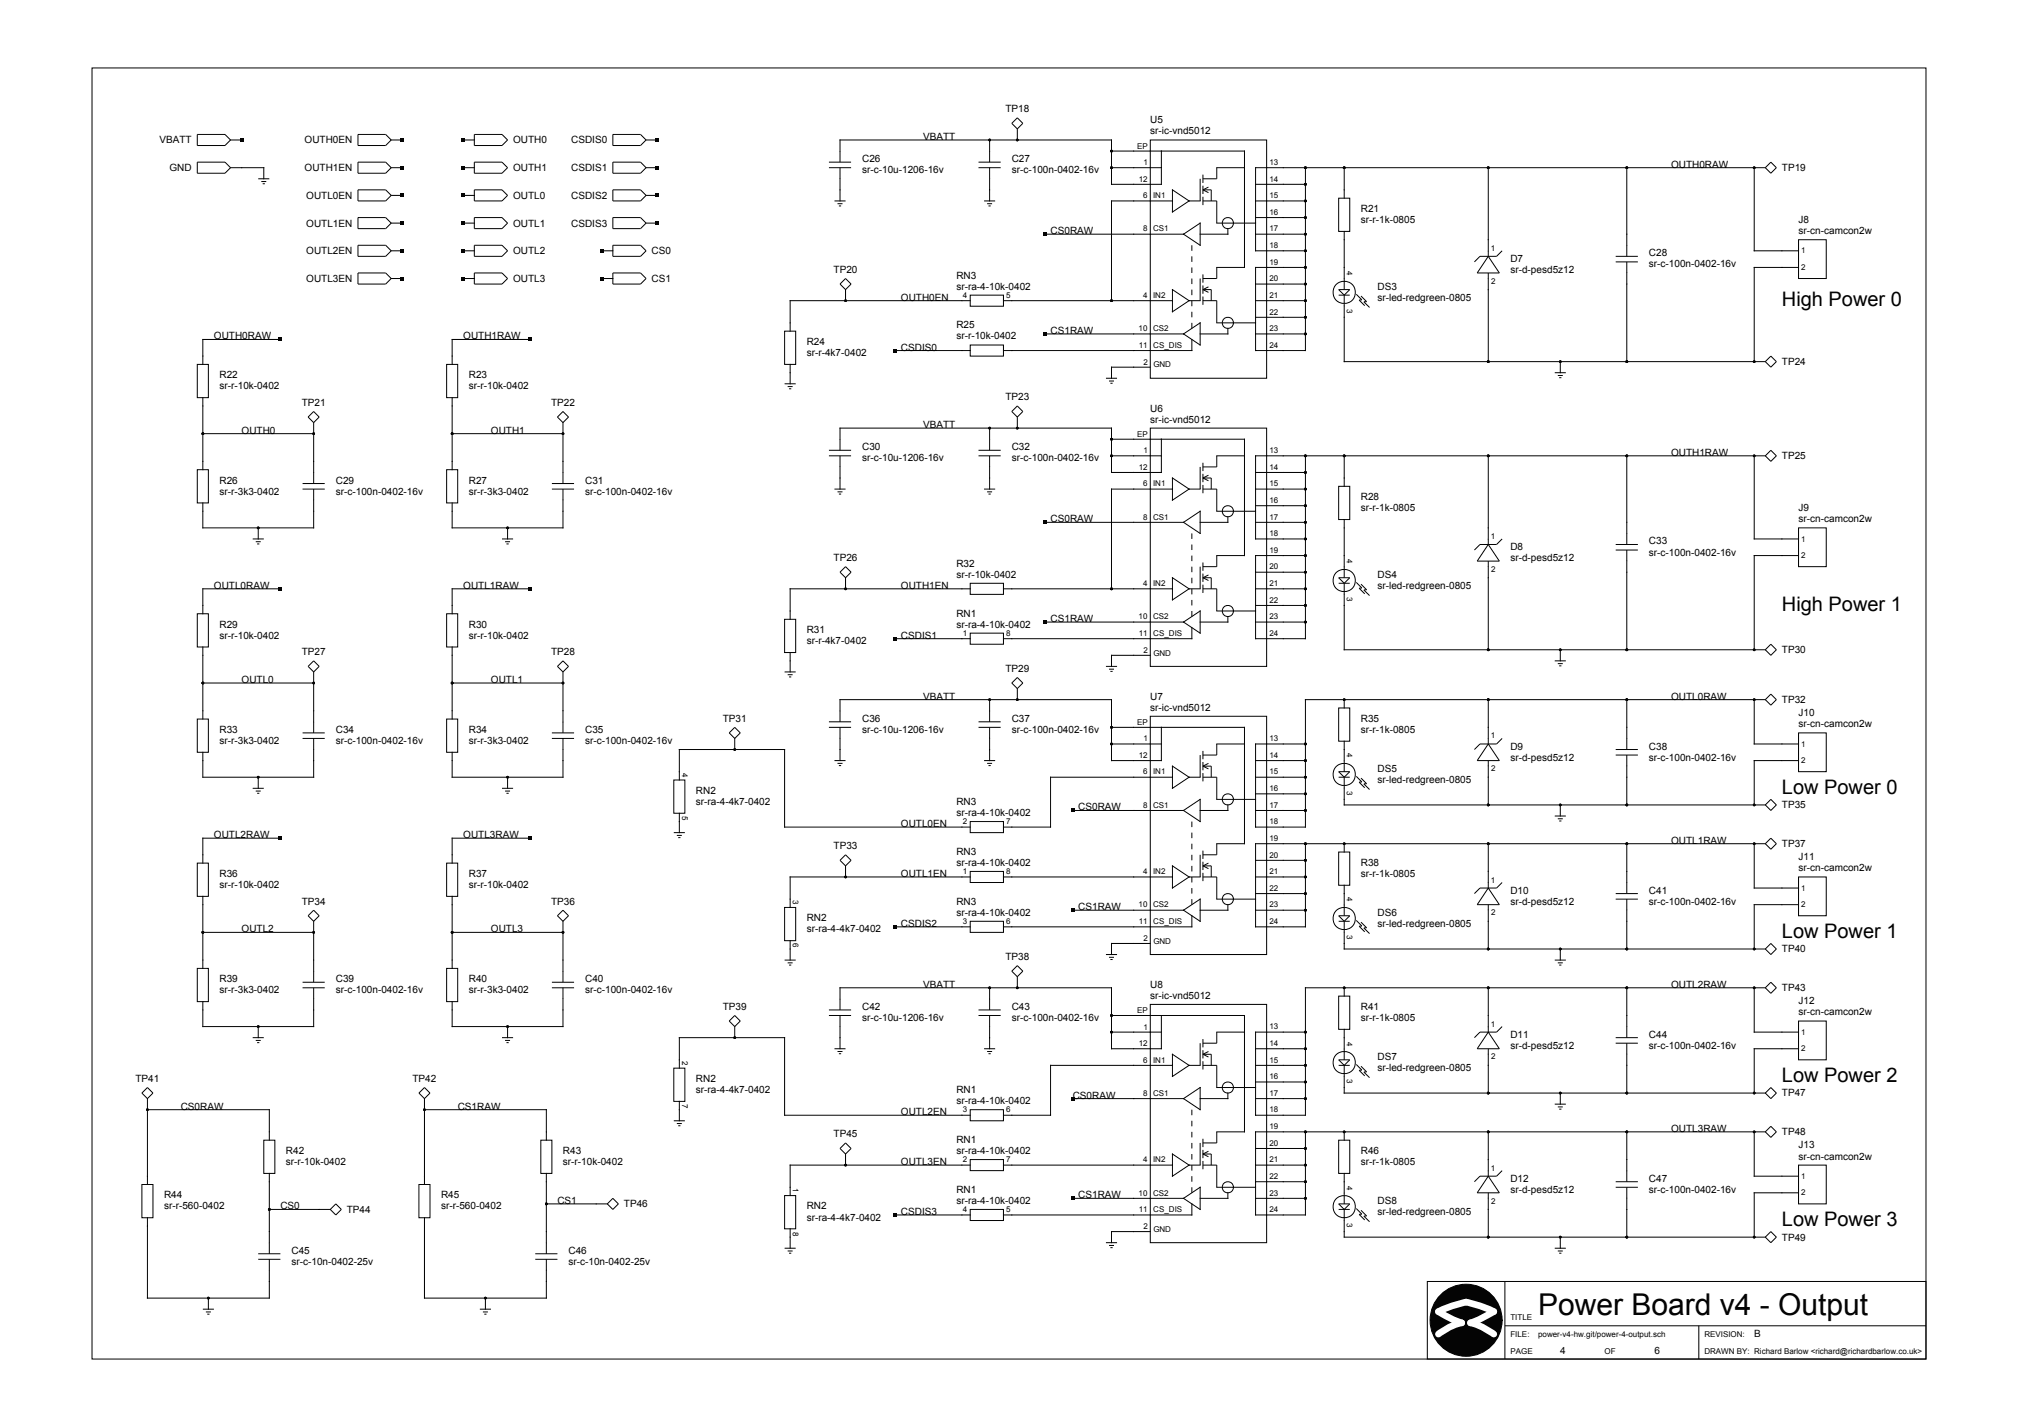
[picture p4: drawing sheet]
<svg xmlns="http://www.w3.org/2000/svg" width="297mm" height="210mm" viewBox="0 0 297 210" stroke-linecap="round" stroke-linejoin="round" font-family="sans-serif">
<g fill="none" stroke="#000" stroke-width=".15">
<path d="M13.5 10h270v190h-270zM29 19.8h4.1l.8 .8-.8 .8h-4.1zM52.7 19.8h4.1l.8 .8-.8 .8h-4.1zM69.8 19.8h4.1l.8 .8-.8 .8h-4.1zM90.2 19.8h4.1l.8 .8-.8 .8h-4.1zM149.7 19v1.6M149.7 17.3l.8 .9-.8 .8-.8-.8zM29 23.9h4.1l.8 .8-.8 .8h-4.1zM33.9 24.7h4.9v1.6M33.9 20.6h1.7M38 26.3h1.6M38.5 26.7h.7"/>
<path d="M38.7 27h.3M52.7 27.9h4.1l.8 .9-.8 .8h-4.1zM52.7 32h4.1l.8 .8-.8 .8h-4.1zM52.7 23.9h4.1l.8 .8-.8 .8h-4.1zM52.7 36.1h4.1l.8 .8-.8 .8h-4.1zM57.6 24.7h1.6M57.6 36.9h1.6M57.6 32.8h1.6M57.6 20.6h1.6M57.6 28.8h1.6M68.2 24.7h1.6M68.2 36.9h1.6"/>
<path d="M68.2 32.8h1.6M68.2 20.6h1.6M68.2 28.8h1.6M69.8 27.9h4.1l.8 .9-.8 .8h-4.1zM69.8 32h4.1l.8 .8-.8 .8h-4.1zM69.8 23.9h4.1l.8 .8-.8 .8h-4.1zM69.8 36.1h4.1l.8 .8-.8 .8h-4.1zM88.6 36.9h1.6M90.2 27.9h4.1l.8 .9-.8 .8h-4.1zM90.2 32h4.1l.8 .8-.8 .8h-4.1zM90.2 23.9h4.1l.8 .8-.8 .8h-4.1zM90.2 36.1h4.1l.8 .8-.8 .8h-4.1z"/>
<path d="M95.1 24.7h1.6M95.1 32.8h1.6M95.1 20.6h1.6M95.1 28.8h1.6M122 24.7h3.3M122 23.9h3.3M122.8 29.6h1.6M123.3 30h.7M123.5 30.3h.3M123.6 24.7v4.9M144 24.7h3.3M144 23.9h3.3"/>
<path d="M144.8 29.6h1.7M145.3 30h.7M145.5 30.3h.3M145.6 20.6v3.3M145.6 24.7v4.9M153.8 34.5h20.4M163.6 22.2h19.6v17.2h-4.1v1.6h-2.1M163.6 24.7h7.3M169.3 20.6h17.1v35.1h-17.1zM170.9 22.2v4.9h-7.3v-6.5h-40v3.3M172.6 29.6h-9v14.6M172.6 27.9l2.4 1.7-2.4 1.6z"/>
<path d="M174.2 34.5l2.4-1.7v3.3zM176.6 26.3v3.3h-1.6M177 29.6h2.1v3.2h5.7M177 25.7v1.2M177 27.3v1.3M177 29v1.2M177 27.9l.9 .4M177 27.9h1.3v1.7M177.9 27.5l-.9 .4M180.7 33.6v.9h-4.1M183.2 24.7h-4.1v1.6h-2.1M184.8 34.5h7.3"/>
<path d="M184.8 29.6h7.3M184.8 27.1h7.3M184.8 32h7.3M192.1 24.7v26.9h-7.3v-12.2h7.3M197 29.2h1.6v4.9h-1.6zM197.8 24.7v4.5M197.8 34.1v8.5M219 24.7v13M219 37.7l1.7 2.5h-3.3zM221.1 36.9l-.8 .8h-2.5l-.8 .8M237.8 37.7h3.3M237.8 38.5h3.3"/>
<path d="M239.4 24.7v13M239.4 38.5v14.7M258.2 24.7v12.2h6.5M259.8 24.7h-75v12.2h7.3M260.6 23.9l.8 .8-.8 .8-.8-.8zM264.7 35.3h4.1v5.7h-4.1zM264.7 39.4h-6.5v13.8M29 53.6h1.7v4.9h-1.7zM29.9 58.5v10.6M41.3 50h-11.4v3.6M52.7 40.2h4.1l.8 .8-.8 .8h-4.1zM57.6 41h1.6"/>
<path d="M65.7 53.6h1.7v4.9h-1.7zM66.5 58.5v10.6M68.2 41h1.6M69.8 40.2h4.1l.8 .8-.8 .8h-4.1zM78 50h-11.5v3.6M88.6 41h1.6M90.2 40.2h4.1l.8 .8-.8 .8h-4.1zM115.5 56.5h1.6M115.5 48.7h1.6v4.9h-1.6zM115.9 56.9h.8M116.1 57.2h.4M116.3 53.6v2.9"/>
<path d="M124.4 41l.9 .8-.9 .8-.8-.8zM124.4 42.6v1.6M131.8 51.6h11M142.8 50.8h4.9v1.6h-4.9zM142.8 43.4h4.9v1.7h-4.9zM142.8 44.2h-26.5v4.5M147.7 44.2h24.9M153.8 49.1h20.4M162.8 55.7h1.6M163.2 56.1h.8M163.4 56.4h.3M169.3 54h-5.7v1.7"/>
<path d="M172.6 42.6l2.4 1.6-2.4 1.7zM174.2 49.1l2.4-1.6v3.3zM175.4 50v1.6h-27.7M176.6 41v3.2h-1.6M177 44.2h2.1v3.3h5.7M177 40.4v1.2M177 42v1.2M177 43.6v1.3M177 42.6h1.3v1.6M177 42.6l.9 .4M177.9 42.2l-.9 .4M180.7 48.3v.8h-4.1"/>
<path d="M184.8 49.1h7.3M184.8 44.2h7.3M184.8 41.8h7.3M184.8 46.7h7.3M197 42.6h1.6l-.8 .8zM197 43.4h1.6M197.8 43.4v9.8h62M199.6 43.3l.8 .8-.4 .1 .9 .8M200.3 43.6l.8 .8h-.4l.9 .8M219 40.2v13M228.8 54.8h1.7M229.3 55.3h.7"/>
<path d="M229.5 55.6h.3M229.6 53.2v1.6M259.8 53.2l.8-.8 .8 .8-.8 .8zM29 69.1h1.7v4.9h-1.7zM29.9 63.8h16.3M37.2 79.3h1.6M37.6 79.7h.8M38 77.7v1.6M44.5 72h3.3M44.5 71.2h3.3M45.3 61.4l.9-.8 .8 .8-.8 .8zM46.2 72v5.7h-16.3v-3.7"/>
<path d="M46.2 62.2v9M65.7 69.1h1.7v4.9h-1.7zM66.5 63.8h16.4M73.9 79.3h1.6M74.3 79.7h.8M74.7 77.7v1.6M81.2 72h3.3M81.2 71.2h3.3M82.9 72v5.7h-16.4v-3.7M82.9 62.2v9M82.9 60.6l.8 .8-.8 .8-.9-.8zM122 67.1h3.3"/>
<path d="M122 66.3h3.3M122.8 72h1.6M123.3 72.4h.7M123.5 72.7h.3M123.6 67.1v4.9M144 67.1h3.3M144 66.3h3.3M144.8 72h1.7M145.3 72.4h.7M145.5 72.7h.3M145.6 63v3.3M145.6 67.1v4.9"/>
<path d="M148.9 60.6l.8-.9 .8 .9-.8 .8zM149.7 61.4v1.6M153.8 76.9h20.4M163.6 64.6h19.6v17.2h-4.1v1.6h-2.1M163.6 67.1h7.3M169.3 63h17.1v35.1h-17.1zM170.9 64.6v4.9h-7.3v-6.5h-40v3.3M172.6 70.3l2.4 1.7-2.4 1.6zM172.6 72h-9v14.7M174.2 76.9l2.4-1.7v3.3zM176.6 68.7v3.3h-1.6M177 72h2.1v3.2h5.7"/>
<path d="M177 68.1v1.2M177 69.7v1.3M177 71.4v1.2M177 70.3h1.3v1.7M177 70.3l.9 .5M177.9 69.9l-.9 .4M180.7 76.1v.8h-4.1M183.2 67.1h-4.1v1.6h-2.1M184.8 76.9h7.3M184.8 72h7.3M184.8 69.5h7.3M184.8 74.4h7.3"/>
<path d="M192.1 67.1v26.9h-7.3v-12.2h7.3M197 71.6h1.6v4.9h-1.6zM197.8 67.1v4.5M197.8 76.5v8.5M219 67.1v13M221.1 79.3l-.8 .8h-2.5l-.8 .8M239.4 67.1v13M258.2 67.1v12.2h6.5M259.8 67.1h-75v12.2h7.3M260.6 66.3l.8 .8-.8 .8-.8-.8zM264.7 77.7h4.1v5.7h-4.1zM29 90.3h1.7v4.9h-1.7z"/>
<path d="M29.9 95.2v10.6M37.8 80h.4M41.3 86.7h-11.4v3.6M45.3 98.1l.9-.8 .8 .8-.8 .8zM46.2 98.9v9M65.7 90.3h1.7v4.9h-1.7zM66.5 95.2v10.6M74.5 80h.4M78 86.7h-11.5v3.6M82 98.1l.9-.8 .8 .8-.8 .8zM82.9 98.9v9M115.5 98.9h1.6"/>
<path d="M115.5 91.1h1.6v4.9h-1.6zM115.9 99.3h.8M116.1 99.6h.4M116.3 96v2.9M124.4 83.4l.9 .8-.9 .8-.8-.8zM124.4 85v1.7M131.8 94h11M142.8 85.8h4.9v1.7h-4.9zM142.8 93.2h4.9v1.6h-4.9zM142.8 86.7h-26.5v4.4M147.7 86.7h24.9M149.7 99.7l.8 .8-.8 .8-.8-.8z"/>
<path d="M153.8 91.5h20.4M162.8 98.1h1.6M163.2 98.5h.8M163.4 98.8h.3M169.3 96.4h-5.7v1.7M172.6 85l2.4 1.7-2.4 1.6zM174.2 91.5l2.4-1.6v3.3zM175.4 92.4v1.6h-27.7M176.6 83.4v3.3h-1.6M177 86.7h2.1v3.2h5.7M177 82.8v1.2M177 84.4v1.2"/>
<path d="M177 86v1.3M177 85h1.3v1.7M177 85l.9 .4M177.9 84.6l-.9 .4M180.7 90.7v.8h-4.1M184.8 91.5h7.3M184.8 86.7h7.3M184.8 84.2h7.3M184.8 89.1h7.3M197 85h1.6l-.8 .8zM197 85.8h1.6M197.8 85.8v9.8h62"/>
<path d="M199.6 85.7l.8 .8-.4 .1 .9 .8M200.3 86l.8 .8h-.4l.9 .8M219 82.6v13M219 80.1l1.7 2.5h-3.3zM228.8 97.3h1.7M229.3 97.7h.7M229.5 98h.3M229.6 95.6v1.7M237.8 80.1h3.3M237.8 80.9h3.3M239.4 80.9v14.7M260.6 94.8l.8 .8-.8 .8-.8-.8z"/>
<path d="M264.7 81.8h-6.5v13.8M29 105.8h1.7v4.9h-1.7zM29.9 100.5h16.3M37.2 116h1.6M37.6 116.4h.8M37.8 116.7h.4M38 114.4v1.6M44.5 107.9h3.3M44.5 108.7h3.3M46.2 108.7v5.7h-16.3v-3.7M65.7 105.8h1.7v4.9h-1.7zM66.5 100.5h16.4"/>
<path d="M73.9 116h1.6M74.3 116.4h.8M74.5 116.7h.4M74.7 114.4v1.6M81.2 107.9h3.3M81.2 108.7h3.3M82.9 108.7v5.7h-16.4v-3.7M99.2 114.8h1.6v4.9h-1.6zM100 114.8v-4.5h15.5v11.4h27.3M100 119.7v2.8M108.1 108.7v1.6M108.1 107l.9 .9-.9 .8-.8-.8z"/>
<path d="M122 107h3.3M122 106.2h3.3M122.8 111.9h1.6M123.3 112.3h.7M123.5 112.7h.3M123.6 106.2v-3.2h40v8.9h7.3v-4.9M123.6 107v4.9M144 107h3.3M144 106.2h3.3M144.8 111.9h1.7M145.3 112.3h.7M145.5 112.7h.3"/>
<path d="M145.6 103v3.2M145.6 107v4.9M149.7 101.3v1.7M157.9 119.3h16.3M163.6 107h19.6v17.2h-4.1v1.6h-2.1M163.6 109.5h7.3M169.3 105.4h17.1v35.1h-17.1zM172.6 112.7l2.4 1.7-2.4 1.6zM172.6 114.4h-18v7.3h-6.9M174.2 119.3l2.4-1.7v3.3zM176.6 111.1v3.3h-1.6M177 114.4h2.1v3.2h5.7"/>
<path d="M177 110.5v1.2M177 112.1v1.3M177 113.8v1.2M177 112.7h1.3v1.7M177 112.7l.9 .5M177.9 112.3l-.9 .4M180.7 118.5v.8h-4.1M183.2 109.5h-4.1v1.6h-2.1M184.8 119.3h7.3M184.8 114.4h7.3M184.8 111.9h7.3M184.8 116.8h7.3"/>
<path d="M197 104.2h1.6v4.9h-1.6zM197 114.4h1.6M197 113.6h1.6l-.8 .8zM197.8 103v1.2M197.8 109.1v4.5M197.8 114.4v4.1h62M199.6 114.2l.8 .9h-.4l.9 .8M200.3 114.5l.8 .8-.4 .1 .9 .8M219 109.5l1.7 2.4h-3.3zM219 103v6.5M219 111.9v6.6M221.1 108.7l-.8 .8h-2.5l-.8 .8"/>
<path d="M229.6 118.5v1.6M237.8 111.1h3.3M237.8 110.3h3.3M239.4 103v7.3M239.4 111.1v7.4M258.2 103v6.5h6.5M259.8 103h-67.7v18.7h-7.3v-12.2h7.3M260.6 102.1l.8 .9-.8 .8-.8-.8zM260.6 117.6l.8 .9-.8 .8-.8-.8zM264.7 107.9h4.1v5.7h-4.1zM264.7 111.9h-6.5v6.6M29 127h1.7v4.9h-1.7z"/>
<path d="M29.9 131.9v10.6M29.9 137.2h16.3M41.3 123.3h-11.4v3.7M45.3 134.8l.9-.9 .8 .9-.8 .8zM46.2 135.6v8.9M65.7 127h1.7v4.9h-1.7zM66.5 131.9v10.6M66.5 137.2h16.4M78 123.3h-11.5v3.7M82.9 135.6v8.9M82.9 133.9l.8 .9-.8 .8-.9-.8zM99.2 122.5h1.6"/>
<path d="M99.6 122.9h.7M99.8 123.3h.3M115.5 133.5h1.6v4.9h-1.6zM116.3 138.4v2.9M124.4 127.4v1.7M124.4 125.8l.9 .8-.9 .8-.8-.8zM131.8 136.4h11M142.8 135.6h4.9v1.6h-4.9zM142.8 120.9h4.9v1.6h-4.9zM142.8 128.2h4.9v1.7h-4.9zM142.8 129.1h-26.5v4.4M147.7 129.1h24.9"/>
<path d="M157.9 133.9h16.3M169.3 138.8h-5.7v1.7M172.6 127.4l2.4 1.7-2.4 1.6zM174.2 133.9l2.4-1.6v3.3zM175.4 134.8v1.6h-27.7M176.6 125.8v3.3h-1.6M177 129.1h2.1v3.2h5.7M177 125.2v1.2M177 126.8v1.2M177 128.4v1.3M177 127.4h1.3v1.7M177 127.4l.9 .4"/>
<path d="M177.9 127l-.9 .4M180.7 133.1v.8h-4.1M184.8 133.9h7.3M184.8 129.1h7.3M184.8 126.6h7.3M184.8 131.5h7.3M192.1 124.2v12.2h-7.3v-12.2h75M197 125.4h1.6v4.9h-1.6zM197 134.8h1.6l-.8 .8zM197 135.6h1.6M197.8 124.2v1.2M197.8 130.3v4.5"/>
<path d="M197.8 135.6v4.1h62M199.6 135.4l.8 .9h-.4l.9 .8M200.3 135.7l.8 .8-.4 .1 .9 .8M219 124.2v6.5M219 133.1v6.6M219 130.7l1.7 2.4h-3.3zM221.1 129.9l-.8 .8h-2.5l-.8 .8M228.8 120.1h1.7M229.3 120.5h.7M229.5 120.8h.3M229.6 139.7v1.6M237.8 131.5h3.3"/>
<path d="M237.8 132.3h3.3M239.4 124.2v7.3M239.4 132.3v7.4M258.2 124.2v6.5h6.5M259.8 124.2l.8-.9 .8 .9-.8 .8zM260.6 138.8l.8 .9-.8 .8-.8-.8zM264.7 129.1h4.1v5.7h-4.1zM264.7 133.1h-6.5v6.6M29 142.5h1.7v4.9h-1.7zM37.2 152.7h1.6M37.6 153.1h.8M37.8 153.4h.4"/>
<path d="M38 151.1v1.6M44.5 145.4h3.3M44.5 144.5h3.3M46.2 145.4v5.7h-16.3v-3.7M65.7 142.5h1.7v4.9h-1.7zM73.9 152.7h1.6M74.3 153.1h.8M74.5 153.4h.4M74.7 151.1v1.6M81.2 145.4h3.3M81.2 144.5h3.3M82.9 145.4v5.7h-16.4v-3.7"/>
<path d="M99.2 157.2h1.6v4.9h-1.6zM100 157.2v-4.5h15.5v11.4h27.3M108.1 151.1v1.6M108.1 149.4l.9 .9-.9 .8-.8-.8zM115.5 141.3h1.6M115.9 141.7h.8M116.1 142h.4M122 149.4h3.3M122 148.6h3.3M122.8 154.3h1.6M123.3 154.7h.7M123.5 155.1h.3"/>
<path d="M123.6 148.6v-3.2h40v8.9h7.3v-4.9M123.6 149.4v4.9M144 149.4h3.3M144 148.6h3.3M144.8 154.3h1.7M145.3 154.7h.7M145.5 155.1h.3M145.6 145.4v3.2M145.6 149.4v4.9M149.7 143.7v1.7M149.7 142.1l.8 .8-.8 .8-.8-.8zM162.8 140.5h1.6"/>
<path d="M163.2 140.9h.8M163.4 141.2h.3M163.6 149.4h19.6v17.2h-4.1v1.6h-2.1M163.6 151.9h7.3M169.3 147.8h17.1v35.1h-17.1zM172.6 155.2l2.4 1.6-2.4 1.6zM172.6 156.8h-18v7.3h-6.9M176.6 153.5v3.3h-1.6M177 156.8h2.1v3.2h5.7M177 152.9v1.2M177 154.5v1.3M177 156.2v1.2"/>
<path d="M177 155.2h1.3v1.6M177 155.2l.9 .4M177.9 154.7l-.9 .5M183.2 151.9h-4.1v1.6h-2.1M184.8 156.8h7.3M184.8 154.3h7.3M184.8 159.2h7.3M197 146.6h1.6v4.9h-1.6zM197 156.8h1.6M197 156h1.6l-.8 .8zM197.8 145.4v1.2M197.8 151.5v4.5"/>
<path d="M197.8 156.8v4.1h62M199.6 156.7l.8 .8h-.4l.9 .8M200.3 156.9l.8 .8-.4 .1 .9 .8M219 151.9l1.7 2.4h-3.3zM219 145.4v6.5M219 154.3v6.6M221.1 151.1l-.8 .8h-2.5l-.8 .8M228.8 141.3h1.7M229.3 141.7h.7M229.5 142h.3M237.8 153.5h3.3M237.8 152.7h3.3"/>
<path d="M239.4 145.4v7.3M239.4 153.5v7.4M258.2 145.4v6.5h6.5M259.8 145.4h-67.7v18.7h-7.3v-12.2h7.3M260.6 144.5l.8 .9-.8 .8-.8-.8zM264.7 150.3h4.1v5.7h-4.1zM264.7 154.3h-6.5v6.6M20.9 160.9l.8-.9 .8 .9-.8 .8zM20.9 174.3h1.6v4.9h-1.6zM21.7 161.7v12.6M21.7 179.2v11.8h17.9v-5.7M21.7 163.3h17.9v4.5"/>
<path d="M38.8 167.8h1.7v4.9h-1.7zM39.6 172.7v11.8M39.6 178h9M48.6 178l.8-.8 .8 .8-.8 .8zM61.7 174.3h1.6v4.9h-1.6zM62.5 179.2v11.8h17.9v-5.7M62.5 163.3h17.9v4.5M62.5 161.7v12.6M62.5 160l.8 .9-.8 .8-.8-.8zM79.6 167.8h1.6v4.9h-1.6zM80.4 172.7v11.8M80.4 177.2h9"/>
<path d="M89.4 177.2l.8-.8 .8 .8-.8 .8zM99.2 164.9h1.6M99.6 165.3h.7M99.8 165.7h.3M100 162.1v2.8M115.5 175.9h1.6v4.9h-1.6zM123.6 169l.8-.8 .9 .8-.9 .8zM124.4 169.8v1.7M131.8 178.8h11M142.8 178h4.9v1.6h-4.9zM142.8 163.3h4.9v1.6h-4.9zM142.8 170.6h4.9v1.7h-4.9z"/>
<path d="M142.8 171.5h-26.5v4.4M147.7 171.5h24.9M157.9 161.7h16.3M157.9 176.4h16.3M172.6 169.8l2.4 1.7-2.4 1.6zM174.2 161.7l2.4-1.7v3.3zM174.2 176.4l2.4-1.7v3.3zM175.4 177.2v1.6h-27.7M176.6 168.2v3.3h-1.6M177 171.5h2.1v3.2h5.7M177 167.6v1.2M177 169.2v1.2"/>
<path d="M177 170.8v1.3M177 169.8h1.3v1.7M177 169.8l.9 .4M177.9 169.4l-.9 .4M180.7 160.9v.8h-4.1M180.7 175.5v.9h-4.1M184.8 161.7h7.3M184.8 176.4h7.3M184.8 171.5h7.3M184.8 169h7.3M184.8 173.9h7.3M192.1 166.6v12.2h-7.3v-12.2h75"/>
<path d="M197 167.8h1.6v4.9h-1.6zM197 178h1.6M197 177.2h1.6l-.8 .8zM197.8 166.6v1.2M197.8 172.7v4.5M197.8 178v4.1h62M199.6 177.9l.8 .8h-.4l.9 .8M200.3 178.1l.8 .8-.4 .1 .9 .8M219 166.6v6.5M219 175.5v6.6M219 173.1l1.7 2.4h-3.3zM221.1 172.3l-.8 .8h-2.5l-.8 .8"/>
<path d="M228.8 162.5h1.7M229.3 162.9h.7M229.5 163.2h.3M229.6 160.9v1.6M237.8 173.9h3.3M237.8 174.7h3.3M239.4 166.6v7.3M239.4 174.7v7.4M258.2 166.6v6.5h6.5M260.6 160l.8 .9-.8 .8-.8-.8zM260.6 165.8l.8 .8-.8 .8-.8-.8zM264.7 171.5h4.1v5.7h-4.1z"/>
<path d="M264.7 175.5h-6.5v6.6M29.9 192.7h1.6M30.3 193.1h.7M30.5 193.4h.3M30.7 191v1.7M38 184.5h3.3M38 185.3h3.3M70.6 192.7h1.7M71.1 193.1h.7M71.3 193.4h.3M71.4 191v1.7M78.8 184.5h3.2"/>
<path d="M78.8 185.3h3.2M115.5 183.7h1.6M115.9 184.1h.8M116.1 184.4h.4M116.3 180.8v2.9M162.8 182.9h1.6M163.2 183.3h.8M163.4 183.6h.3M169.3 181.2h-5.7v1.7M210.1 188.6h73.4v11.4h-73.4zM221.5 195.1h62M221.5 188.6v11.4"/>
<path d="M228.8 183.7h1.7M229.3 184.1h.7M229.5 184.4h.3M229.6 182.1v1.6M250 195.1v4.9M259.8 182.1l.8-.9 .8 .9-.8 .8z"/>
<circle cx="180.7" cy="32.8" r=".82"/>
<circle cx="180.7" cy="47.5" r=".82"/>
<circle cx="197.8" cy="43" r="1.64"/>
<circle cx="180.7" cy="75.2" r=".82"/>
<circle cx="180.7" cy="89.9" r=".82"/>
<circle cx="197.8" cy="85.4" r="1.64"/>
<circle cx="180.7" cy="117.6" r=".82"/>
<circle cx="197.8" cy="114" r="1.64"/>
<circle cx="180.7" cy="132.3" r=".82"/>
<circle cx="197.8" cy="135.2" r="1.64"/>
<circle cx="197.8" cy="156.4" r="1.64"/>
<circle cx="180.7" cy="160" r=".82"/>
<circle cx="180.7" cy="174.7" r=".82"/>
<circle cx="197.8" cy="177.6" r="1.64"/>
</g>
<circle cx="215.8" cy="194.3" r="5.3" fill="#000" stroke="#000" stroke-width=".15"/>
<path d="M211.7 196.3l.5-.3a8 8 0 0 1 2.9-1.3l-1.7-.7-1.7-1a13.2 13.2 0 0 1 4.2-1.4l2.4 .7 1.6 .7-2.3 1.2-1.2 .5a10.3 10.3 0 0 1 3.5 1.6" fill="none" stroke="#fff" stroke-width=".98"/>
<path d="M175.4 48.3v-13M175.4 90.7v-13M175.4 133.1v-13M175.4 175.5v-13" fill="none" stroke="#000" stroke-width=".15" stroke-dasharray=".8 .8" stroke-linecap="butt"/>
<g fill="#000">
<path d="M35.3 20.4h.5v.4h-.5zM59 24.4h.5v.5h-.5zM59 28.5h.5v.5h-.5zM59 32.6h.5v.5h-.5zM59 36.7h.5v.5h-.5zM59 20.4h.5v.4h-.5zM67.9 20.4h.5v.4h-.5zM67.9 24.4h.5v.5h-.5zM67.9 28.5h.5v.5h-.5zM67.9 32.6h.5v.5h-.5zM67.9 36.7h.5v.5h-.5zM88.3 36.7h.5v.5h-.5z"/>
<path d="M96.5 20.4h.5v.4h-.5zM96.5 24.4h.5v.5h-.5zM96.5 28.5h.5v.5h-.5zM96.5 32.6h.5v.5h-.5zM145.5 20.4h.2l.2 .2-.2 .2h-.2l-.1-.2zM149.6 20.4h.2l.1 .2-.1 .2h-.2l-.1-.2zM153.6 34.2h.4v.5h-.4zM163.5 24.5h.2l.1 .2-.1 .2h-.2l-.1-.2zM163.5 22.1h.2l.1 .1-.1 .2h-.2l-.1-.2zM192 24.5h.2l.1 .2-.1 .2h-.2l-.1-.2zM192 26.9h.2l.1 .2-.1 .2h-.2l-.1-.2zM192 29.4h.2l.1 .2-.1 .2h-.2l-.1-.2z"/>
<path d="M192 31.8h.2l.1 .2-.1 .2h-.2l-.1-.2zM192 34.3h.2l.1 .2-.1 .1h-.2l-.1-.1zM192 36.7h.2l.1 .2-.1 .2h-.2l-.1-.2zM192 39.2h.2l.1 .2-.1 .1h-.2l-.1-.1zM197.7 24.5h.2l.1 .2-.1 .2h-.2l-.1-.2zM218.9 24.5h.2l.1 .2-.1 .2h-.2l-.1-.2zM239.3 24.5h.2l.1 .2-.1 .2h-.2l-.1-.2zM258.1 24.5h.2l.1 .2-.1 .2h-.2l-.1-.2zM41 49.7h.5v.5h-.5zM59 40.7h.5v.5h-.5zM67.9 40.7h.5v.5h-.5zM77.7 49.7h.5v.5h-.5z"/>
<path d="M88.3 40.7h.5v.5h-.5zM124.3 44.1h.2l.1 .1-.1 .2h-.2l-.1-.2zM131.5 51.3h.5v.5h-.5zM153.6 48.9h.4v.5h-.4zM163.5 44.1h.2l.1 .1-.1 .2h-.2l-.1-.2zM192 41.6h.2l.1 .2-.1 .2h-.2l-.1-.2zM192 44.1h.2l.1 .1-.1 .2h-.2l-.1-.2zM192 46.5h.2l.1 .2-.1 .2h-.2l-.1-.2zM192 49h.2l.1 .1-.1 .2h-.2l-.1-.2zM218.9 53h.2l.1 .2-.1 .2h-.2l-.1-.2zM229.5 53h.2l.1 .2-.1 .2h-.2l-.1-.2zM239.3 53h.2l.1 .2-.1 .2h-.2l-.1-.2z"/>
<path d="M258.1 53h.2l.1 .2-.1 .2h-.2l-.1-.2zM29.8 63.6h.2l.1 .2-.1 .2h-.2l-.2-.2zM37.9 77.5h.2l.1 .2-.1 .2h-.2l-.1-.2zM46.1 63.6h.2l.1 .2-.1 .2h-.2l-.1-.2zM66.4 63.6h.2l.2 .2-.2 .2h-.2l-.1-.2zM74.6 77.5h.2l.1 .2-.1 .2h-.2l-.1-.2zM82.8 63.6h.2l.1 .2-.1 .2h-.2l-.1-.2zM145.5 62.8h.2l.2 .2-.2 .2h-.2l-.1-.2zM149.6 62.8h.2l.1 .2-.1 .2h-.2l-.1-.2zM153.6 76.6h.4v.5h-.4zM163.5 66.9h.2l.1 .2-.1 .2h-.2l-.1-.2zM163.5 64.5h.2l.1 .1-.1 .2h-.2l-.1-.2z"/>
<path d="M192 66.9h.2l.1 .2-.1 .2h-.2l-.1-.2zM192 69.3h.2l.1 .2-.1 .2h-.2l-.1-.2zM192 71.8h.2l.1 .2-.1 .2h-.2l-.1-.2zM192 74.2h.2l.1 .2-.1 .2h-.2l-.1-.2zM192 76.7h.2l.1 .2-.1 .1h-.2l-.1-.1zM192 79.1h.2l.1 .2-.1 .2h-.2l-.1-.2zM197.7 66.9h.2l.1 .2-.1 .2h-.2l-.1-.2zM218.9 66.9h.2l.1 .2-.1 .2h-.2l-.1-.2zM239.3 66.9h.2l.1 .2-.1 .2h-.2l-.1-.2zM258.1 66.9h.2l.1 .2-.1 .2h-.2l-.1-.2zM41 86.4h.5v.5h-.5zM77.7 86.4h.5v.5h-.5z"/>
<path d="M124.3 86.5h.2l.1 .2-.1 .1h-.2l-.1-.1zM131.5 93.7h.5v.5h-.5zM153.6 91.3h.4v.5h-.4zM163.5 86.5h.2l.1 .2-.1 .1h-.2l-.1-.1zM192 81.6h.2l.1 .2-.1 .1h-.2l-.1-.1zM192 84h.2l.1 .2-.1 .2h-.2l-.1-.2zM192 86.5h.2l.1 .2-.1 .1h-.2l-.1-.1zM192 88.9h.2l.1 .2-.1 .2h-.2l-.1-.2zM192 91.4h.2l.1 .1-.1 .2h-.2l-.1-.2zM218.9 95.4h.2l.1 .2-.1 .2h-.2l-.1-.2zM229.5 95.4h.2l.1 .2-.1 .2h-.2l-.1-.2zM239.3 95.4h.2l.1 .2-.1 .2h-.2l-.1-.2z"/>
<path d="M258.1 95.4h.2l.1 .2-.1 .2h-.2l-.1-.2zM29.8 100.3h.2l.1 .2-.1 .2h-.2l-.2-.2zM37.9 114.2h.2l.1 .2-.1 .2h-.2l-.1-.2zM46.1 100.3h.2l.1 .2-.1 .2h-.2l-.1-.2zM66.4 100.3h.2l.2 .2-.2 .2h-.2l-.1-.2zM74.6 114.2h.2l.1 .2-.1 .2h-.2l-.1-.2zM82.8 100.3h.2l.1 .2-.1 .2h-.2l-.1-.2zM108 110.1h.2l.1 .2-.1 .2h-.2l-.1-.2zM145.5 102.8h.2l.2 .2-.2 .1h-.2l-.1-.1zM149.6 102.8h.2l.1 .2-.1 .1h-.2l-.1-.1zM157.6 119h.5v.5h-.5zM163.5 109.3h.2l.1 .2-.1 .2h-.2l-.1-.2z"/>
<path d="M163.5 106.9h.2l.1 .1-.1 .2h-.2l-.1-.2zM192 109.3h.2l.1 .2-.1 .2h-.2l-.1-.2zM192 111.8h.2l.1 .1-.1 .2h-.2l-.1-.2zM192 114.2h.2l.1 .2-.1 .2h-.2l-.1-.2zM192 116.6h.2l.1 .2-.1 .2h-.2l-.1-.2zM192 119.1h.2l.1 .2-.1 .2h-.2l-.1-.2zM197.7 102.8h.2l.1 .2-.1 .1h-.2l-.1-.1zM218.9 118.3h.2l.1 .2-.1 .1h-.2l-.1-.1zM218.9 102.8h.2l.1 .2-.1 .1h-.2l-.1-.1zM229.5 118.3h.2l.1 .2-.1 .1h-.2l-.1-.1zM239.3 118.3h.2l.1 .2-.1 .1h-.2l-.1-.1zM239.3 102.8h.2l.1 .2-.1 .1h-.2l-.1-.1z"/>
<path d="M258.1 118.3h.2l.1 .2-.1 .1h-.2l-.1-.1zM258.1 102.8h.2l.1 .2-.1 .1h-.2l-.1-.1zM29.8 137h.2l.1 .2-.1 .2h-.2l-.2-.2zM41 123.1h.5v.5h-.5zM46.1 137h.2l.1 .2-.1 .2h-.2l-.1-.2zM66.4 137h.2l.2 .2-.2 .2h-.2l-.1-.2zM77.7 123.1h.5v.5h-.5zM82.8 137h.2l.1 .2-.1 .2h-.2l-.1-.2zM124.3 128.9h.2l.1 .2-.1 .1h-.2l-.1-.1zM131.5 136.2h.5v.4h-.5zM157.6 133.7h.5v.5h-.5zM192 124h.2l.1 .2-.1 .1h-.2l-.1-.1z"/>
<path d="M192 126.4h.2l.1 .2-.1 .2h-.2l-.1-.2zM192 128.9h.2l.1 .2-.1 .1h-.2l-.1-.1zM192 131.3h.2l.1 .2-.1 .2h-.2l-.1-.2zM192 133.8h.2l.1 .1-.1 .2h-.2l-.1-.2zM197.7 124h.2l.1 .2-.1 .1h-.2l-.1-.1zM218.9 124h.2l.1 .2-.1 .1h-.2l-.1-.1zM218.9 139.5h.2l.1 .2-.1 .1h-.2l-.1-.1zM229.5 139.5h.2l.1 .2-.1 .1h-.2l-.1-.1zM239.3 124h.2l.1 .2-.1 .1h-.2l-.1-.1zM239.3 139.5h.2l.1 .2-.1 .1h-.2l-.1-.1zM258.1 124h.2l.1 .2-.1 .1h-.2l-.1-.1zM258.1 139.5h.2l.1 .2-.1 .1h-.2l-.1-.1z"/>
<path d="M37.9 150.9h.2l.1 .2-.1 .2h-.2l-.1-.2zM74.6 150.9h.2l.1 .2-.1 .2h-.2l-.1-.2zM108 152.5h.2l.1 .2-.1 .2h-.2l-.1-.2zM145.5 145.2h.2l.2 .2-.2 .1h-.2l-.1-.1zM149.6 145.2h.2l.1 .2-.1 .1h-.2l-.1-.1zM163.5 151.7h.2l.1 .2-.1 .2h-.2l-.1-.2zM163.5 149.3h.2l.1 .1-.1 .2h-.2l-.1-.2zM192 151.7h.2l.1 .2-.1 .2h-.2l-.1-.2zM192 154.2h.2l.1 .1-.1 .2h-.2l-.1-.2zM192 156.6h.2l.1 .2-.1 .2h-.2l-.1-.2zM192 159h.2l.1 .2-.1 .2h-.2l-.1-.2zM197.7 145.2h.2l.1 .2-.1 .1h-.2l-.1-.1z"/>
<path d="M218.9 145.2h.2l.1 .2-.1 .1h-.2l-.1-.1zM239.3 145.2h.2l.1 .2-.1 .1h-.2l-.1-.1zM258.1 145.2h.2l.1 .2-.1 .1h-.2l-.1-.1zM21.6 163.1h.2l.1 .2-.1 .2h-.2l-.1-.2zM39.5 177.8h.2l.1 .2-.1 .2h-.2l-.1-.2zM62.4 163.1h.2l.1 .2-.1 .2h-.2l-.1-.2zM80.3 177h.2l.1 .2-.1 .1h-.2l-.1-.1zM124.3 171.3h.2l.1 .2-.1 .1h-.2l-.1-.1zM131.5 178.6h.5v.4h-.5zM157.6 176.1h.5v.5h-.5zM157.6 161.4h.5v.5h-.5zM192 161.5h.2l.1 .2-.1 .2h-.2l-.1-.2z"/>
<path d="M192 166.4h.2l.1 .2-.1 .1h-.2l-.1-.1zM192 168.8h.2l.1 .2-.1 .2h-.2l-.1-.2zM192 171.3h.2l.1 .2-.1 .1h-.2l-.1-.1zM192 173.7h.2l.1 .2-.1 .2h-.2l-.1-.2zM192 176.2h.2l.1 .2-.1 .1h-.2l-.1-.1zM197.7 166.4h.2l.1 .2-.1 .1h-.2l-.1-.1zM218.9 166.4h.2l.1 .2-.1 .1h-.2l-.1-.1zM218.9 160.7h.2l.1 .2-.1 .1h-.2l-.1-.1zM229.5 160.7h.2l.1 .2-.1 .1h-.2l-.1-.1zM239.3 166.4h.2l.1 .2-.1 .1h-.2l-.1-.1zM239.3 160.7h.2l.1 .2-.1 .1h-.2l-.1-.1zM258.1 166.4h.2l.1 .2-.1 .1h-.2l-.1-.1z"/>
<path d="M258.1 160.7h.2l.1 .2-.1 .1h-.2l-.1-.1zM30.6 190.8h.2l.1 .2-.1 .2h-.2l-.1-.2zM71.3 190.8h.2l.1 .2-.1 .2h-.2l-.1-.2zM218.9 181.9h.2l.1 .2-.1 .1h-.2l-.1-.1zM229.5 181.9h.2l.1 .2-.1 .1h-.2l-.1-.1zM239.3 181.9h.2l.1 .2-.1 .1h-.2l-.1-.1zM258.1 181.9h.2l.1 .2-.1 .1h-.2l-.1-.1z"/>
</g>
<text font-size="4.4" x="226.4" y="193.5">Power Board v4 - Output</text>
<g font-size="2.9">
<text x="262.3" y="45.1">High Power 0</text>
<text x="262.3" y="89.9">High Power 1</text>
<text x="262.3" y="116.8">Low Power 0</text>
<text x="262.3" y="138">Low Power 1</text>
<text x="262.3" y="159.2">Low Power 2</text>
<text x="262.3" y="180.4">Low Power 3</text>
</g>
<g font-size="1.5">
<text x="148" y="16.5">TP18</text>
<text x="23.5" y="21.1">VBATT</text>
<text x="44.8" y="21.1">OUTH0EN</text>
<text x="75.5" y="21.1">OUTH0</text>
<text x="84.1" y="21.1">CSDIS0</text>
<text x="126.9" y="23.9">C26</text>
<text x="135.9" y="20.6">VBATT</text>
<text x="148.9" y="23.9">C27</text>
<text x="169.3" y="18.2">U5</text>
<text x="169.3" y="19.8">sr-ic-vnd5012</text>
<text x="25" y="25.2">GND</text>
<text x="44.8" y="25.2">OUTH1EN</text>
<text x="45.1" y="29.3">OUTL0EN</text>
<text x="75.5" y="25.2">OUTH1</text>
<text x="75.5" y="29.3">OUTL0</text>
<text x="84.1" y="25.2">CSDIS1</text>
<text x="84.1" y="29.3">CSDIS2</text>
<text x="126.9" y="25.5">sr-c-10u-1206-16v</text>
<text x="148.9" y="25.5">sr-c-100n-0402-16v</text>
<text x="245.9" y="24.7">OUTH0RAW</text>
<text x="262.3" y="25.2">TP19</text>
<text x="45.1" y="33.3">OUTL1EN</text>
<text x="75.5" y="33.3">OUTL1</text>
<text x="84.1" y="33.3">CSDIS3</text>
<text x="154.6" y="34.5">CS0RAW</text>
<text x="200.3" y="31.2">R21</text>
<text x="200.3" y="32.8">sr-r-1k-0805</text>
<text x="264.7" y="32.8">J8</text>
<text x="264.7" y="34.5">sr-cn-camcon2w</text>
<text x="45.1" y="37.4">OUTL2EN</text>
<text x="45.1" y="41.5">OUTL3EN</text>
<text x="75.5" y="37.4">OUTL2</text>
<text x="75.5" y="41.5">OUTL3</text>
<text x="95.9" y="37.4">CS0</text>
<text x="95.9" y="41.5">CS1</text>
<text x="122.7" y="40.2">TP20</text>
<text x="140.8" y="41">RN3</text>
<text x="222.3" y="38.5">D7</text>
<text x="222.3" y="40.2">sr-d-pesd5z12</text>
<text x="242.7" y="37.7">C28</text>
<text x="242.7" y="39.4">sr-c-100n-0402-16v</text>
<text x="132.6" y="44.2">OUTH0EN</text>
<text x="140.8" y="42.6">sr-ra-4-10k-0402</text>
<text x="202.7" y="42.6">DS3</text>
<text x="202.7" y="44.2">sr-led-redgreen-0805</text>
<text x="31.5" y="50">OUTH0RAW</text>
<text x="68.2" y="50">OUTH1RAW</text>
<text x="118.7" y="50.8">R24</text>
<text x="118.7" y="52.4">sr-r-4k7-0402</text>
<text x="132.6" y="51.6">CSDIS0</text>
<text x="140.8" y="48.3">R25</text>
<text x="140.8" y="50">sr-r-10k-0402</text>
<text x="154.6" y="49.1">CS1RAW</text>
<text x="262.3" y="53.7">TP24</text>
<text x="32.3" y="55.7">R22</text>
<text x="32.3" y="57.3">sr-r-10k-0402</text>
<text x="44.4" y="59.7">TP21</text>
<text x="69" y="55.7">R23</text>
<text x="69" y="57.3">sr-r-10k-0402</text>
<text x="81.1" y="59.7">TP22</text>
<text x="148" y="58.9">TP23</text>
<text x="35.6" y="63.8">OUTH0</text>
<text x="72.3" y="63.8">OUTH1</text>
<text x="135.9" y="63">VBATT</text>
<text x="169.3" y="60.6">U6</text>
<text x="169.3" y="62.2">sr-ic-vnd5012</text>
<text x="32.3" y="71.2">R26</text>
<text x="49.4" y="71.2">C29</text>
<text x="69" y="71.2">R27</text>
<text x="86.1" y="71.2">C31</text>
<text x="126.9" y="66.3">C30</text>
<text x="126.9" y="67.9">sr-c-10u-1206-16v</text>
<text x="148.9" y="66.3">C32</text>
<text x="148.9" y="67.9">sr-c-100n-0402-16v</text>
<text x="245.9" y="67.1">OUTH1RAW</text>
<text x="262.3" y="67.6">TP25</text>
<text x="32.3" y="72.8">sr-r-3k3-0402</text>
<text x="49.4" y="72.8">sr-c-100n-0402-16v</text>
<text x="69" y="72.8">sr-r-3k3-0402</text>
<text x="86.1" y="72.8">sr-c-100n-0402-16v</text>
<text x="154.6" y="76.9">CS0RAW</text>
<text x="200.3" y="73.6">R28</text>
<text x="200.3" y="75.2">sr-r-1k-0805</text>
<text x="264.7" y="75.2">J9</text>
<text x="264.7" y="76.9">sr-cn-camcon2w</text>
<text x="122.7" y="82.6">TP26</text>
<text x="140.8" y="83.4">R32</text>
<text x="222.3" y="80.9">D8</text>
<text x="222.3" y="82.6">sr-d-pesd5z12</text>
<text x="242.7" y="80.1">C33</text>
<text x="242.7" y="81.8">sr-c-100n-0402-16v</text>
<text x="31.5" y="86.7">OUTL0RAW</text>
<text x="68.2" y="86.7">OUTL1RAW</text>
<text x="132.6" y="86.7">OUTH1EN</text>
<text x="140.8" y="85">sr-r-10k-0402</text>
<text x="202.7" y="85">DS4</text>
<text x="202.7" y="86.7">sr-led-redgreen-0805</text>
<text x="32.3" y="92.4">R29</text>
<text x="32.3" y="94">sr-r-10k-0402</text>
<text x="69" y="92.4">R30</text>
<text x="69" y="94">sr-r-10k-0402</text>
<text x="118.7" y="93.2">R31</text>
<text x="118.7" y="94.8">sr-r-4k7-0402</text>
<text x="132.6" y="94">CSDIS1</text>
<text x="140.8" y="90.7">RN1</text>
<text x="140.8" y="92.4">sr-ra-4-10k-0402</text>
<text x="154.6" y="91.5">CS1RAW</text>
<text x="35.6" y="100.5">OUTL0</text>
<text x="44.4" y="96.4">TP27</text>
<text x="72.3" y="100.5">OUTL1</text>
<text x="81.1" y="96.4">TP28</text>
<text x="148" y="98.9">TP29</text>
<text x="262.3" y="96.1">TP30</text>
<text x="32.3" y="107.9">R33</text>
<text x="49.4" y="107.9">C34</text>
<text x="69" y="107.9">R34</text>
<text x="86.1" y="107.9">C35</text>
<text x="106.4" y="106.2">TP31</text>
<text x="126.9" y="106.2">C36</text>
<text x="126.9" y="107.9">sr-c-10u-1206-16v</text>
<text x="135.9" y="103">VBATT</text>
<text x="148.9" y="106.2">C37</text>
<text x="148.9" y="107.9">sr-c-100n-0402-16v</text>
<text x="169.3" y="103">U7</text>
<text x="169.3" y="104.6">sr-ic-vnd5012</text>
<text x="200.3" y="106.2">R35</text>
<text x="200.3" y="107.9">sr-r-1k-0805</text>
<text x="245.9" y="103">OUTL0RAW</text>
<text x="262.3" y="103.5">TP32</text>
<text x="264.7" y="105.4">J10</text>
<text x="264.7" y="107">sr-cn-camcon2w</text>
<text x="32.3" y="109.5">sr-r-3k3-0402</text>
<text x="49.4" y="109.5">sr-c-100n-0402-16v</text>
<text x="69" y="109.5">sr-r-3k3-0402</text>
<text x="86.1" y="109.5">sr-c-100n-0402-16v</text>
<text x="202.7" y="113.6">DS5</text>
<text x="222.3" y="110.3">D9</text>
<text x="222.3" y="111.9">sr-d-pesd5z12</text>
<text x="242.7" y="110.3">C38</text>
<text x="242.7" y="111.9">sr-c-100n-0402-16v</text>
<text x="102.4" y="116.8">RN2</text>
<text x="102.4" y="118.5">sr-ra-4-4k7-0402</text>
<text x="140.8" y="118.5">RN3</text>
<text x="158.7" y="119.3">CS0RAW</text>
<text x="202.7" y="115.2">sr-led-redgreen-0805</text>
<text x="262.3" y="119">TP35</text>
<text x="31.5" y="123.3">OUTL2RAW</text>
<text x="68.2" y="123.3">OUTL3RAW</text>
<text x="122.7" y="125">TP33</text>
<text x="132.6" y="121.7">OUTL0EN</text>
<text x="140.8" y="120.1">sr-ra-4-10k-0402</text>
<text x="140.8" y="125.8">RN3</text>
<text x="245.9" y="124.2">OUTL1RAW</text>
<text x="262.3" y="124.7">TP37</text>
<text x="32.3" y="129.1">R36</text>
<text x="32.3" y="130.7">sr-r-10k-0402</text>
<text x="69" y="129.1">R37</text>
<text x="69" y="130.7">sr-r-10k-0402</text>
<text x="132.6" y="129.1">OUTL1EN</text>
<text x="140.8" y="127.4">sr-ra-4-10k-0402</text>
<text x="200.3" y="127.4">R38</text>
<text x="200.3" y="129.1">sr-r-1k-0805</text>
<text x="222.3" y="131.5">D10</text>
<text x="242.7" y="131.5">C41</text>
<text x="264.7" y="126.6">J11</text>
<text x="264.7" y="128.2">sr-cn-camcon2w</text>
<text x="35.6" y="137.2">OUTL2</text>
<text x="44.4" y="133.1">TP34</text>
<text x="72.3" y="137.2">OUTL3</text>
<text x="81.1" y="133.1">TP36</text>
<text x="118.7" y="135.6">RN2</text>
<text x="118.7" y="137.2">sr-ra-4-4k7-0402</text>
<text x="132.6" y="136.4">CSDIS2</text>
<text x="140.8" y="133.1">RN3</text>
<text x="140.8" y="134.8">sr-ra-4-10k-0402</text>
<text x="158.7" y="133.9">CS1RAW</text>
<text x="202.7" y="134.8">DS6</text>
<text x="202.7" y="136.4">sr-led-redgreen-0805</text>
<text x="222.3" y="133.1">sr-d-pesd5z12</text>
<text x="242.7" y="133.1">sr-c-100n-0402-16v</text>
<text x="148" y="141.3">TP38</text>
<text x="262.3" y="140.2">TP40</text>
<text x="32.3" y="144.5">R39</text>
<text x="32.3" y="146.2">sr-r-3k3-0402</text>
<text x="49.4" y="144.5">C39</text>
<text x="49.4" y="146.2">sr-c-100n-0402-16v</text>
<text x="69" y="144.5">R40</text>
<text x="69" y="146.2">sr-r-3k3-0402</text>
<text x="86.1" y="144.5">C40</text>
<text x="86.1" y="146.2">sr-c-100n-0402-16v</text>
<text x="106.4" y="148.6">TP39</text>
<text x="126.9" y="148.6">C42</text>
<text x="135.9" y="145.4">VBATT</text>
<text x="148.9" y="148.6">C43</text>
<text x="169.3" y="145.4">U8</text>
<text x="169.3" y="147">sr-ic-vnd5012</text>
<text x="200.3" y="148.6">R41</text>
<text x="245.9" y="145.4">OUTL2RAW</text>
<text x="262.3" y="145.9">TP43</text>
<text x="264.7" y="147.8">J12</text>
<text x="264.7" y="149.4">sr-cn-camcon2w</text>
<text x="126.9" y="150.3">sr-c-10u-1206-16v</text>
<text x="148.9" y="150.3">sr-c-100n-0402-16v</text>
<text x="200.3" y="150.3">sr-r-1k-0805</text>
<text x="202.7" y="156">DS7</text>
<text x="222.3" y="152.7">D11</text>
<text x="222.3" y="154.3">sr-d-pesd5z12</text>
<text x="242.7" y="152.7">C44</text>
<text x="242.7" y="154.3">sr-c-100n-0402-16v</text>
<text x="19.9" y="159.2">TP41</text>
<text x="60.7" y="159.2">TP42</text>
<text x="102.4" y="159.2">RN2</text>
<text x="102.4" y="160.9">sr-ra-4-4k7-0402</text>
<text x="140.8" y="160.9">RN1</text>
<text x="157.9" y="161.7">CS0RAW</text>
<text x="202.7" y="157.6">sr-led-redgreen-0805</text>
<text x="262.3" y="161.4">TP47</text>
<text x="26.6" y="163.3">CS0RAW</text>
<text x="67.4" y="163.3">CS1RAW</text>
<text x="122.7" y="167.4">TP45</text>
<text x="132.6" y="164.1">OUTL2EN</text>
<text x="140.8" y="162.5">sr-ra-4-10k-0402</text>
<text x="245.9" y="166.6">OUTL3RAW</text>
<text x="262.3" y="167.1">TP48</text>
<text x="42.1" y="169.8">R42</text>
<text x="42.1" y="171.5">sr-r-10k-0402</text>
<text x="82.9" y="169.8">R43</text>
<text x="82.9" y="171.5">sr-r-10k-0402</text>
<text x="132.6" y="171.5">OUTL3EN</text>
<text x="140.8" y="168.2">RN1</text>
<text x="140.8" y="169.8">sr-ra-4-10k-0402</text>
<text x="200.3" y="169.8">R46</text>
<text x="200.3" y="171.5">sr-r-1k-0805</text>
<text x="222.3" y="173.9">D12</text>
<text x="242.7" y="173.9">C47</text>
<text x="264.7" y="169">J13</text>
<text x="264.7" y="170.6">sr-cn-camcon2w</text>
<text x="24.1" y="176.4">R44</text>
<text x="24.1" y="178">sr-r-560-0402</text>
<text x="41.3" y="178">CS0</text>
<text x="51.1" y="178.5">TP44</text>
<text x="64.9" y="176.4">R45</text>
<text x="64.9" y="178">sr-r-560-0402</text>
<text x="82" y="177.2">CS1</text>
<text x="91.8" y="177.7">TP46</text>
<text x="118.7" y="178">RN2</text>
<text x="118.7" y="179.6">sr-ra-4-4k7-0402</text>
<text x="132.6" y="178.8">CSDIS3</text>
<text x="140.8" y="175.5">RN1</text>
<text x="140.8" y="177.2">sr-ra-4-10k-0402</text>
<text x="158.7" y="176.4">CS1RAW</text>
<text x="202.7" y="177.2">DS8</text>
<text x="202.7" y="178.8">sr-led-redgreen-0805</text>
<text x="222.3" y="175.5">sr-d-pesd5z12</text>
<text x="242.7" y="175.5">sr-c-100n-0402-16v</text>
<text x="42.9" y="184.5">C45</text>
<text x="83.7" y="184.5">C46</text>
<text x="262.3" y="182.6">TP49</text>
<text x="42.9" y="186.1">sr-c-10n-0402-25v</text>
<text x="83.7" y="186.1">sr-c-10n-0402-25v</text>
<text x="258.2" y="196.7">B</text>
<text x="229.6" y="199.2">4</text>
<text x="243.5" y="199.2">6</text>
</g>
<g font-size="1.2">
<text x="167.4" y="21.9">EP</text>
<text x="167.6" y="26.8">12</text>
<text x="168.2" y="29.2">6 IN1</text>
<text x="168.3" y="24.3">1</text>
<text x="186.8" y="24.3">13</text>
<text x="186.8" y="26.7">14</text>
<text x="186.8" y="29.2">15</text>
<text x="168.2" y="34.1">8 CS1</text>
<text x="186.8" y="31.6">16</text>
<text x="186.8" y="34.1">17</text>
<text x="186.8" y="36.5">18</text>
<text x="186.8" y="38.9">19</text>
<text x="186.8" y="41.4">20</text>
<text x="198.2" y="39.9" transform="rotate(90 198.2 39.9)">4</text>
<text x="219.4" y="36.9">1</text>
<text x="219.5" y="41.7">2</text>
<text x="265.1" y="39.7">2</text>
<text x="265.1" y="37.3">1</text>
<text x="141.7" y="43.8">4</text>
<text x="148.1" y="43.8">5</text>
<text x="168.2" y="43.8">4 IN2</text>
<text x="186.8" y="43.8">21</text>
<text x="186.8" y="46.3">22</text>
<text x="198.2" y="45.5" transform="rotate(90 198.2 45.5)">3</text>
<text x="167.6" y="48.7">10 CS2</text>
<text x="167.6" y="51.2">11 CS_DIS</text>
<text x="168.3" y="53.7">2</text>
<text x="186.8" y="48.7">23</text>
<text x="186.8" y="51.2">24</text>
<text x="169.7" y="54.1">GND</text>
<text x="167.4" y="64.3">EP</text>
<text x="167.6" y="69.2">12</text>
<text x="168.2" y="71.6">6 IN1</text>
<text x="168.3" y="66.7">1</text>
<text x="186.8" y="66.7">13</text>
<text x="186.8" y="69.1">14</text>
<text x="186.8" y="71.6">15</text>
<text x="168.2" y="76.5">8 CS1</text>
<text x="186.8" y="74">16</text>
<text x="186.8" y="76.5">17</text>
<text x="186.8" y="78.9">18</text>
<text x="186.8" y="81.4">19</text>
<text x="186.8" y="83.8">20</text>
<text x="198.2" y="82.3" transform="rotate(90 198.2 82.3)">4</text>
<text x="219.4" y="79.3">1</text>
<text x="265.1" y="82.1">2</text>
<text x="265.1" y="79.7">1</text>
<text x="168.2" y="86.2">4 IN2</text>
<text x="186.8" y="86.2">21</text>
<text x="186.8" y="88.7">22</text>
<text x="198.2" y="87.9" transform="rotate(90 198.2 87.9)">3</text>
<text x="219.5" y="84.2">2</text>
<text x="141.7" y="93.6">1</text>
<text x="148.1" y="93.6">8</text>
<text x="167.6" y="91.1">10 CS2</text>
<text x="167.6" y="93.6">11 CS_DIS</text>
<text x="186.8" y="91.1">23</text>
<text x="186.8" y="93.6">24</text>
<text x="168.3" y="96.1">2</text>
<text x="169.7" y="96.5">GND</text>
<text x="167.4" y="106.7">EP</text>
<text x="100.4" y="113.7" transform="rotate(90 100.4 113.7)">4</text>
<text x="167.6" y="111.6">12</text>
<text x="168.2" y="114">6 IN1</text>
<text x="168.3" y="109.1">1</text>
<text x="186.8" y="109.1">13</text>
<text x="186.8" y="111.5">14</text>
<text x="186.8" y="114">15</text>
<text x="198.2" y="110.9" transform="rotate(90 198.2 110.9)">4</text>
<text x="219.4" y="108.7">1</text>
<text x="219.5" y="113.5">2</text>
<text x="265.1" y="112.3">2</text>
<text x="265.1" y="109.9">1</text>
<text x="168.2" y="118.9">8 CS1</text>
<text x="186.8" y="116.4">16</text>
<text x="186.8" y="118.9">17</text>
<text x="198.2" y="116.4" transform="rotate(90 198.2 116.4)">3</text>
<text x="100.4" y="120.1" transform="rotate(90 100.4 120.1)">5</text>
<text x="141.7" y="121.3">2</text>
<text x="148.1" y="121.3">7</text>
<text x="186.8" y="121.3">18</text>
<text x="186.8" y="123.8">19</text>
<text x="141.7" y="128.6">1</text>
<text x="148.1" y="128.6">8</text>
<text x="168.2" y="128.6">4 IN2</text>
<text x="186.8" y="126.2">20</text>
<text x="186.8" y="128.6">21</text>
<text x="186.8" y="131.1">22</text>
<text x="219.4" y="129.9">1</text>
<text x="265.1" y="131.1">1</text>
<text x="116.7" y="132.5" transform="rotate(90 116.7 132.5)">3</text>
<text x="141.7" y="136">3</text>
<text x="148.1" y="136">6</text>
<text x="167.6" y="133.5">10 CS2</text>
<text x="167.6" y="136">11 CS_DIS</text>
<text x="186.8" y="133.5">23</text>
<text x="186.8" y="136">24</text>
<text x="198.2" y="132.1" transform="rotate(90 198.2 132.1)">4</text>
<text x="198.2" y="137.6" transform="rotate(90 198.2 137.6)">3</text>
<text x="219.5" y="134.7">2</text>
<text x="265.1" y="133.5">2</text>
<text x="116.7" y="138.8" transform="rotate(90 116.7 138.8)">6</text>
<text x="168.3" y="138.5">2</text>
<text x="169.7" y="138.9">GND</text>
<text x="167.4" y="149.1">EP</text>
<text x="167.6" y="154">12</text>
<text x="168.3" y="151.5">1</text>
<text x="186.8" y="151.5">13</text>
<text x="186.8" y="153.9">14</text>
<text x="198.2" y="153.3" transform="rotate(90 198.2 153.3)">4</text>
<text x="219.4" y="151.1">1</text>
<text x="219.5" y="155.9">2</text>
<text x="265.1" y="154.7">2</text>
<text x="265.1" y="152.3">1</text>
<text x="100.4" y="156.1" transform="rotate(90 100.4 156.1)">2</text>
<text x="168.2" y="161.3">8 CS1</text>
<text x="168.2" y="156.4">6 IN1</text>
<text x="186.8" y="156.4">15</text>
<text x="186.8" y="158.8">16</text>
<text x="186.8" y="161.3">17</text>
<text x="198.2" y="158.8" transform="rotate(90 198.2 158.8)">3</text>
<text x="100.4" y="162.5" transform="rotate(90 100.4 162.5)">7</text>
<text x="141.7" y="163.7">3</text>
<text x="148.1" y="163.7">6</text>
<text x="186.8" y="163.7">18</text>
<text x="186.8" y="166.2">19</text>
<text x="141.7" y="171.1">2</text>
<text x="148.1" y="171.1">7</text>
<text x="168.2" y="171.1">4 IN2</text>
<text x="186.8" y="168.6">20</text>
<text x="186.8" y="171.1">21</text>
<text x="186.8" y="173.5">22</text>
<text x="219.4" y="172.3">1</text>
<text x="265.1" y="173.5">1</text>
<text x="116.7" y="174.9" transform="rotate(90 116.7 174.9)">1</text>
<text x="141.7" y="178.4">4</text>
<text x="148.1" y="178.4">5</text>
<text x="167.6" y="175.9">10 CS2</text>
<text x="167.6" y="178.4">11 CS_DIS</text>
<text x="186.8" y="175.9">23</text>
<text x="186.8" y="178.4">24</text>
<text x="198.2" y="174.5" transform="rotate(90 198.2 174.5)">4</text>
<text x="219.5" y="177.1">2</text>
<text x="265.1" y="175.9">2</text>
<text x="116.7" y="181.2" transform="rotate(90 116.7 181.2)">8</text>
<text x="168.3" y="180.9">2</text>
<text x="169.7" y="181.3">GND</text>
<text x="198.2" y="180" transform="rotate(90 198.2 180)">3</text>
<text x="222.3" y="196.7">FILE:</text>
<text x="222.3" y="194.3">TITLE</text>
<text x="226.4" y="196.7">power-v4-hw.git/power-4-output.sch</text>
<text x="250.8" y="196.7">REVISION:</text>
<text x="222.3" y="199.2">PAGE</text>
<text x="236.2" y="199.2">OF</text>
<text x="250.8" y="199.2">DRAWN BY: Richard Barlow &lt;richard@richardbarlow.co.uk&gt;</text>
</g>
</svg>
